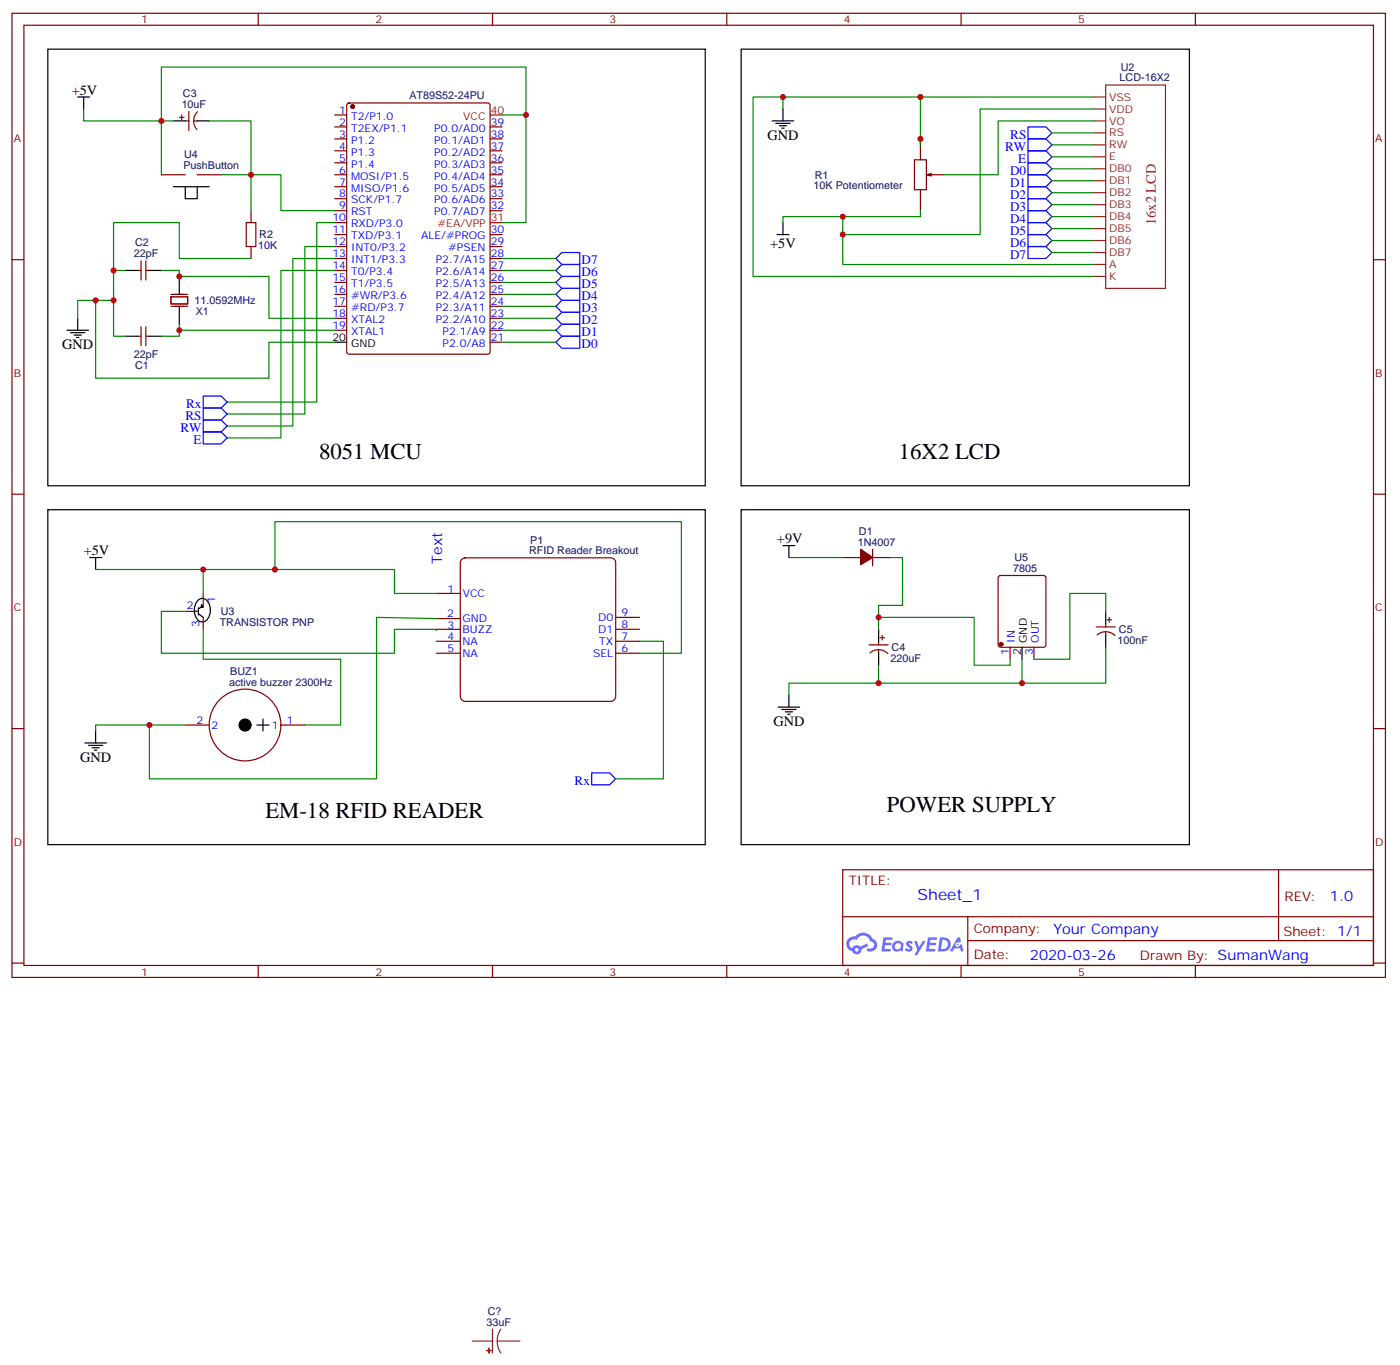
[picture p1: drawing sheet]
<svg xmlns="http://www.w3.org/2000/svg" width="413mm" height="403mm" viewBox="0 0 413 403" stroke-linecap="round" stroke-linejoin="round" font-family="sans-serif">
<path d="M14.1 14.5h194v128.8h-194zM218.7 14.5h132.3v128.8h-132.3zM14.1 150.3h194v98.8h-194zM218.7 150.3h132.3v98.8h-132.3z" fill="none" stroke="#000" stroke-width=".35"/>
<g fill="none" stroke="#870000" stroke-width=".35">
<path d="M3.5 3.9h405.4v284.4h-405.4zM7.1 7.4h398.2v277.3h-398.2zM76.2 3.9v3.5M145.3 3.9v3.5M214.5 3.9v3.5M283.6 3.9v3.5M352.8 3.9v3.5M3.5 76.6h3.6M405.3 76.6h3.6M3.5 145.7h3.6M405.3 145.7h3.6M3.5 214.9h3.6"/>
<path d="M405.3 214.9h3.6M248.7 256.5h156.6v28.2h-156.6zM377.3 256.5v20.9M248.7 270.4h156.5M285.6 277.4h119.6M285.6 270.4v14.1M3.5 284h3.6M76.2 284.7v3.6M145.3 284.7v3.6M214.5 284.7v3.6M283.6 284.7v3.6M352.8 284.7v3.6"/>
<path d="M405.3 284h3.6"/>
</g>
<g fill="#5487ff">
<path d="M267.7 277.7a1.22 1.22 0 0 1 1.7 .2l-.4 .6a.47 .47 0 0 0-.3-.4 .47 .47 0 0 0-.5 .2l.1 .2a1.14 1.14 0 0 1 .8 1.8 1.14 1.14 0 0 1-1.9 0l-.2-.2 .5-.6 .7 .5a.29 .29 0 0 0 .3-.3 .29 .29 0 0 0-.2-.3 1.04 1.04 0 0 1-.6-1.7z"/>
<path d="M260.7 276.4h2.4l.3 .2-.2 .5-1.8 .1-.1 .8h1.5l.3 .4-.3 .4h-1.6l-.2 1.1h1.7l.2 .3-.2 .3-2.6 .1z"/>
<path d="M273.8 276.4h2.4l.3 .2-.1 .5-1.8 .1-.2 .8h1.6l.3 .4-.4 .4h-1.6l-.1 1.1h1.7l.2 .3-.2 .3-2.6 .1z"/>
<path d="M282.6 276.4h.7l.3 1.3-.6 .3a.69 .69 0 0 0-1 .3 .69 .69 0 0 0 .4 .9 .69 .69 0 0 0 .9-.6l.5-.2 .6 2.2h-.8l-.2-.9h-1.8l-.5 .9h-.8z"/>
<path d="M269.8 277.5h.8l.6 1.8 1.1-1.8h.9l-2.6 4.2h-.8l.9-1.5z"/>
<path d="M277.4 276.4l-.6 4.2h1.3a2.11 2.11 0 0 0 2.5-2.1 2.11 2.11 0 0 0-2.5-2.1zM278.1 277.2a1.39 1.39 0 0 1 1.7 1.4 1.39 1.39 0 0 1-1.8 1.3h-.3z"/>
<path d="M263.7 278.1a1.54 1.54 0 0 0-.1 2.1 1.54 1.54 0 0 0 2.2 .1l.6 .3 .3-2.3-.2-.3h-.4a1.49 1.49 0 0 0-2.4 .1zM264 279.1a.94 .94 0 0 1 1.8 0 .94 .94 0 0 1-1.8 0z"/>
<path d="M250.4 276.8a2.18 2.18 0 0 0 1.1 3.7 1.44 1.44 0 0 0 1.6 .9 1.44 1.44 0 0 0 1.2-1.4l2-1-.5-.8-1.9 1a1.47 1.47 0 0 0-2.4 .4 1.39 1.39 0 0 1-.7-1.9 1.39 1.39 0 0 1 2-.5 2.12 2.12 0 0 1 2.2-1.3 2.12 2.12 0 0 1 1.9 1.7 1.14 1.14 0 0 1 1.1 1.4 1.14 1.14 0 0 1-1.7 .7 .43 .43 0 0 0-.5 .4 .43 .43 0 0 0 .4 .5 1.98 1.98 0 0 0 2.5-1.2 1.98 1.98 0 0 0-1.2-2.6 3.1 3.1 0 0 0-5.3-.6l-.9 .1zM252.3 280.1a.55 .55 0 0 1 1.1 0 .55 .55 0 0 1-1.1 0z"/>
<circle cx="282.6" cy="278.5" r=".26"/>
</g>
<g fill="none" stroke="#870000" stroke-width=".35">
<path d="M98.8 33.9h3.5M98.8 37.4h3.5M102.5 30.6l.5-.2h40.9l.7 .4v73l-.4 .6-41.2 .1-.6-.5-.1-72.9zM144.6 37.4h3.6M98.8 41h3.5M98.8 44.5h3.5M98.8 48h3.5M98.8 51.5h3.5M98.8 55.1h3.5M98.8 58.6h3.5M144.6 41h3.6M144.6 44.5h3.6"/>
<path d="M144.6 48h3.6M144.6 51.5h3.6M144.6 55.1h3.6M144.6 58.6h3.6M98.8 62.1h3.5M98.8 65.7h3.5M98.8 69.2h3.5M98.8 72.7h3.5M98.8 76.2h3.5M98.8 79.8h3.5M144.6 62.1h3.6M144.6 69.2h3.6"/>
<path d="M144.6 72.7h3.6M144.6 76.2h3.6M144.6 79.8h3.6M98.8 83.3h3.5M98.8 86.8h3.5M98.8 90.3h3.5M98.8 93.9h3.5M98.8 97.4h3.5M144.6 83.3h3.6M144.6 86.8h3.6M144.6 90.3h3.6M144.6 93.9h3.6"/>
<path d="M144.6 97.4h3.6M144.6 100.9h3.6"/>
</g>
<circle cx="104.1" cy="31.4" r=".53" fill="#870000" stroke="#870000" stroke-width=".35"/>
<path d="M52.9 81.5v5.3M52.9 90.3v5.3M98.8 100.9h3.5" fill="none" stroke="#000" stroke-width=".35"/>
<path d="M144.6 33.9h3.6M144.6 65.7h3.6" fill="none" stroke="#f00" stroke-width=".35"/>
<path d="M50.4 87.5h5v2.1h-5zM50.4 90.3h5M50.4 86.8h5" fill="none" stroke="#871200" stroke-width=".35"/>
<g fill="#8c2424" stroke="#8c2424" stroke-width=".35">
<path d="M143.6 398.3h1.4z"/>
<path d="M144.3 397.6v1.4z"/>
</g>
<g fill="none" stroke="#8c2424" stroke-width=".35">
<path d="M322.8 39.2h3.5M322.8 32.1h3.5M322.8 35.7h3.5M322.8 28.6h3.5M326.3 25.1h17.7v60h-17.7zM322.8 49.8h3.5M322.8 53.3h3.5M322.8 56.8h3.5M322.8 46.2h3.5M322.8 42.7h3.5M322.8 78h3.5M322.8 60.4h3.5"/>
<path d="M322.8 63.9h3.5M322.8 67.4h3.5M322.8 70.9h3.5M322.8 74.5h3.5M322.8 81.5h3.5M139.3 395.5h6M145.3 392v7M146.8 395.5l.2 1.9 .8 1.6M146.8 395.5h6.7M147.8 392l-.8 1.6-.2 1.9"/>
</g>
<path d="M269.9 47.1h3.5v8.9h-3.5zM271.6 41v6.1M271.6 56v6.1M273.4 51.5h5.3" fill="none" stroke="#850000" stroke-width=".35"/>
<path d="M273.4 51.5l1.4-.3v.7z" fill="#850000" stroke="#850000" stroke-width=".35"/>
<path d="M136.2 165.1l1.1-.6h43a1.41 1.41 0 0 1 1.4 1.4v39.5a1.51 1.51 0 0 1-1.4 1.5h-43a1.51 1.51 0 0 1-1.5-1.5v-39.5z" fill="#fff" stroke="#800000" stroke-width=".35"/>
<g fill="none" stroke="#870000" stroke-width=".35">
<path d="M52.9 34.6h1.4M53.6 33.9v1.4M54.7 35.7h1M55.7 32.8v5.7M57.1 35.7h1.1M58.3 33a3.8 3.8 0 0 0-.2 5.2M47.6 51.5h7.1M58.2 51.5h7.1M40.6 79.8h1M41.6 76.9v5.7M43 76.9v5.7M43 79.8h1.1"/>
<path d="M74.1 62.1v3.6M74.1 72.7v3.5M40.6 99.2h1M41.6 96.3v5.7M43 96.3v5.7M43 99.2h1.1M60 175v3.5M128.8 175h7M248.7 164.4h5.3M257.5 162v4.9M257.5 164.4h5.3M294.8 169.9l.5-.2h12.7l.6 .5 .1 20-.5 .6-12.9 .1-.7-.5v-20z"/>
<path d="M54.7 180.3h3.5M60 182.1v3.5M128.8 192.7h7M128.8 189.1h7M128.8 185.6h7M128.8 182.4h7M181.7 192.7h7M181.7 189.1h7M181.7 185.6h7M181.7 182.1h7M256.5 190.2h5.6M256.8 192.6a3.8 3.8 0 0 1 5.2 .1"/>
<path d="M259.3 189.1v1.1M259.3 191.6v1.1M259.6 188.1h1.5M260.3 187.4v1.4M298.1 190.9v3.5M305.2 190.9v3.5M323.5 184.9h5.6M323.8 187.3a3.8 3.8 0 0 1 5.2 .1M326.3 183.8v1.1M326.3 186.3v1.1M326.7 182.8h1.4M327.4 182.1v1.4"/>
<path d="M54.7 213.8h7M82.9 213.8h7.1"/>
<circle cx="72.3" cy="213.8" r="10.6"/>
</g>
<g fill="none" stroke="#000" stroke-width=".35">
<path d="M22.9 28.6h3.6M24.7 28.6v3.5M51.2 35.7h3.5M58.2 35.7h3.5M227.9 35.7h6.3M229 36.4h4.2M230 37.1h2.1M230.7 37.8h.7M231.1 32.1v3.6M51.2 55.1h10.5M54.7 55.1v3.5h3.5v-3.5M37 79.8h3.6"/>
<path d="M44.1 79.8h3.5M229.3 69.2h3.5M231.1 65.7v3.5M19.8 97.4h6.3M20.8 98.1h4.2M21.9 98.8h2.1M22.6 99.5h.7M22.9 93.9v3.5M37 99.2h3.6M44.1 99.2h3.5M26.5 164.4h3.5M28.2 164.4v3.6"/>
<path d="M58.2 177.2a2.05 2.05 0 0 1 2.2-.6 2.05 2.05 0 0 1 1.4 1.8 4 4 0 0 1-1.5 4.9 2.78 2.78 0 0 1-3-3.3 4.2 4.2 0 0 1 .9-2.8zM58.6 179.2v2.2M59.5 178.4l.5 .7h-.6l.1-.7M60 178.5l-1.4 1.1M231.1 160.9h3.5M232.8 160.9v3.5M57.5 180.3h1.1M58.6 181l1.4 1.1M259.3 185.6v3.5M259.3 192.7v3.5M301.6 190.9v3.5M326.3 180.3v3.5"/>
<path d="M326.3 187.4v3.5M25 219.1h6.4M26.1 219.8h4.2M28.2 215.6v3.5M75.8 213.8h3.6M77.6 212.1v3.5M229.7 208.5h6.3M230.7 209.2h4.2M231.8 209.9h2.1M232.5 210.6h.7M232.8 205v3.5M27.2 220.5h2.1"/>
<path d="M27.9 221.2h.7"/>
</g>
<circle cx="72.3" cy="213.8" r="1.76" fill="#000" stroke="#000" stroke-width=".35"/>
<path d="M72.7 65.7h2.8v7h-2.8z" fill="none" stroke="#a10000" stroke-width=".35"/>
<g fill="#870000" stroke="#870000" stroke-width=".35">
<path d="M254 162l3.5 2.4-3.5 2.1z"/>
<circle cx="295.5" cy="190" r=".53"/>
</g>
<g fill="none" stroke="#00f" stroke-width=".35">
<path d="M303.4 37.4h5.3l1.7 1.8-1.7 1.8h-5.3zM303.4 41h5.3l1.7 1.7-1.7 1.8h-5.3zM303.4 44.5h5.3l1.7 1.7-1.7 1.8h-5.3zM303.4 48h5.3l1.7 1.8-1.7 1.7h-5.3zM303.4 51.5h5.3l1.7 1.8-1.7 1.8h-5.3zM303.4 55.1h5.3l1.7 1.7-1.7 1.8h-5.3zM303.4 58.6h5.3l1.7 1.8-1.7 1.7h-5.3zM165.8 78h5.3v3.5h-5.3l-1.8-1.7zM165.8 74.5h5.3v3.5h-5.3l-1.8-1.8zM303.4 62.1h5.3l1.7 1.8-1.7 1.8h-5.3zM303.4 65.7h5.3l1.7 1.7-1.7 1.8h-5.3zM303.4 69.2h5.3l1.7 1.7-1.7 1.8h-5.3z"/>
<path d="M303.4 72.7h5.3l1.7 1.8-1.7 1.7h-5.3zM164 97.4l1.8-1.8h5.3v3.6h-5.3zM164 90.3l1.8-1.7h5.3v3.5h-5.3zM164 86.8l1.8-1.7h5.3v3.5h-5.3zM165.8 99.2h5.3v3.5h-5.3l-1.8-1.8zM165.8 92.1h5.3v3.5h-5.3l-1.8-1.7zM165.8 81.5h5.3v3.6h-5.3l-1.8-1.8zM60 116.8h5.3l1.7 1.8-1.7 1.7h-5.3zM60 120.3h5.3l1.7 1.8-1.7 1.8h-5.3zM60 123.9h5.3l1.7 1.7-1.7 1.8h-5.3zM60 127.4h5.3l1.7 1.8-1.7 1.7h-5.3zM174.6 227.9h5.3l1.8 1.8-1.8 1.8h-5.3z"/>
</g>
<g fill="none" stroke="#008700" stroke-width=".35">
<path d="M24.7 32.1v3.6h26.5M61.7 35.7h12.4v15.8h-8.8M148.2 33.9h7M231.1 28.6h-8.9v52.9h100.6M271.6 28.6v14.1M310.4 39.2h12.4M322.8 28.6h-91.7v3.5M322.8 32.1h-33.5v37.1h-40.6v-5.3M322.8 35.7h-28.2v15.8h-15.9M47.6 51.5v-31.7h107.6v45.9h-7M310.4 42.7h12.4M310.4 46.2h12.4"/>
<path d="M310.4 49.8h12.4M310.4 53.3h12.4M310.4 56.8h12.4M37 79.8h-3.5v19.4h3.5M47.6 79.8h5.3v1.7h26.5v12.4h19.4M74.1 76.2h-21.2v-10.5h-19.4v14.1M74.1 62.1v-10.6h8.8v10.6h15.9M98.8 65.7h-5.3v52.9h-26.5M98.8 72.7h-8.8v49.4h-23M98.8 76.2h-12.4v49.4h-19.4M98.8 79.8h-15.9v49.4h-15.9M148.2 76.2h15.8"/>
<path d="M148.2 79.8h15.8M248.7 69.2v8.8h74.1M271.6 62.1v1.8h-40.5v1.8M310.4 60.4h12.4M310.4 63.9h12.4M310.4 67.4h12.4M310.4 70.9h12.4M310.4 74.5h12.4M28.2 88.6v22.9h51.2v-10.6h19.4M33.5 88.6h-10.6v5.3M52.9 95.6v3.6h-5.3M52.9 97.4h45.9"/>
<path d="M148.2 97.4h15.8M148.2 83.3h15.8M148.2 86.8h15.8M148.2 90.3h15.8M148.2 93.9h15.8M148.2 100.9h15.8M28.2 168h31.8v7M60 168h56.4v7h12.4M81.1 168v-14.2h120v38.9h-12.4M232.8 164.4h15.9M262.8 164.4h3.5v14.1h-7v7.1M54.7 180.3h-7.1v12.4h68.8v-7.1h12.4v.3"/>
<path d="M60 185.6v8.8h40.5v19.4h-10.5M128.8 182.4l-17.7-.3v47.6h-67v-15.9M188.7 189.1h7.1v40.6h-14.1M259.3 182.1h28.2v14.1h10.6v-1.8M259.3 196.2v5.3M301.6 194.4v7.1h-68.8v3.5M326.3 190.9v10.6h-24.7M326.3 180.3v-5.3h-10.6v19.4h-10.5M54.7 213.8h-26.5v1.8"/>
</g>
<g fill="#c00">
<circle cx="28.2" cy="88.6" r=".88"/>
<circle cx="52.9" cy="97.4" r=".88"/>
<circle cx="33.5" cy="88.6" r=".88"/>
<circle cx="52.9" cy="81.5" r=".88"/>
<circle cx="33.5" cy="79.8" r=".88"/>
<circle cx="47.6" cy="35.7" r=".88"/>
<circle cx="74.1" cy="51.5" r=".88"/>
<circle cx="155.2" cy="33.9" r=".88"/>
<circle cx="271.6" cy="28.6" r=".88"/>
<circle cx="271.6" cy="41" r=".88"/>
<circle cx="248.7" cy="63.9" r=".88"/>
<circle cx="248.7" cy="69.2" r=".88"/>
<circle cx="231.1" cy="28.6" r=".88"/>
<circle cx="60" cy="168" r=".88"/>
<circle cx="44.1" cy="213.8" r=".88"/>
<circle cx="81.1" cy="168" r=".88"/>
<circle cx="259.3" cy="201.5" r=".88"/>
<circle cx="259.3" cy="182.1" r=".88"/>
<circle cx="301.6" cy="201.5" r=".88"/>
</g>
<g font-size="6.7">
<text x="94.2" y="135.3">8051 MCU</text>
<text x="265.3" y="135.3">16X2 LCD</text>
<text x="261.8" y="239.4">POWER SUPPLY</text>
<text x="78.3" y="241.2">EM-18 RFID READER</text>
</g>
<text font-size="4.6" fill="#00f" x="270.8" y="265.5">Sheet_1</text>
<g font-size="4.2">
<text x="21.2" y="27.9">+5V</text>
<text x="226.5" y="41.3">GND</text>
<text x="227.3" y="73.2">+5V</text>
<text x="18.3" y="103">GND</text>
<text x="229.3" y="160.2">+9V</text>
<text x="24.7" y="163.7">+5V</text>
<text x="228.2" y="214.2">GND</text>
<text x="23.6" y="224.8">GND</text>
</g>
<text font-size="4.2" fill="#8d2323" x="341.1" y="66.4" transform="rotate(-90 341.1 66.4)">16x2 LCD</text>
<g font-size="4.2" fill="#00f">
<text x="130.5" y="166.2" transform="rotate(-90 130.5 166.2)">Text</text>
<text x="392.5" y="265.8">1.0</text>
<text x="310.9" y="275.3">Your Company</text>
<text x="304" y="283.1">2020-03-26</text>
</g>
<g font-size="3.9" fill="#00f">
<text x="298.2" y="41">RS</text>
<text x="296.7" y="44.5">RW</text>
<text x="298.1" y="51.5">D0</text>
<text x="300.5" y="48">E</text>
<text x="298.1" y="55.1">D1</text>
<text x="298.1" y="58.6">D2</text>
<text x="298.1" y="62.1">D3</text>
<text x="298.1" y="65.7">D4</text>
<text x="298.1" y="69.2">D5</text>
<text x="171.6" y="78">D7</text>
<text x="298.1" y="72.7">D6</text>
<text x="298.1" y="76.2">D7</text>
<text x="171.6" y="81.5">D6</text>
<text x="171.6" y="88.6">D4</text>
<text x="171.6" y="85.1">D5</text>
<text x="171.6" y="95.6">D2</text>
<text x="171.6" y="92.1">D3</text>
<text x="171.6" y="99.2">D1</text>
<text x="171.6" y="102.7">D0</text>
<text x="54.7" y="123.9">RS</text>
<text x="54.9" y="120.3">Rx</text>
<text x="53.2" y="127.4">RW</text>
<text x="57.1" y="130.9">E</text>
<text x="169.6" y="231.5">Rx</text>
</g>
<g font-size="3.9" fill="#800">
<text x="250.5" y="261.1">TITLE:</text>
<text x="379.1" y="265.8">REV:</text>
<text x="287.4" y="275.3">Company:</text>
<text x="378.7" y="275.9">Sheet: 1/1</text>
<text x="287.4" y="283">Date:</text>
<text x="336.4" y="283.1">Drawn By: SumanWang</text>
</g>
<g font-size="3.2" fill="#800">
<text x="41.6" y="6.9">1</text>
<text x="110.8" y="6.9">2</text>
<text x="179.9" y="6.9">3</text>
<text x="249.1" y="6.9">4</text>
<text x="318.2" y="6.9">5</text>
<text x="4.1" y="42">A</text>
<text x="405.9" y="42">A</text>
<text x="4.1" y="111.2">B</text>
<text x="405.9" y="111.2">B</text>
<text x="4.1" y="180.3">C</text>
<text x="405.9" y="180.3">C</text>
<text x="4.1" y="249.4">D</text>
<text x="405.9" y="249.4">D</text>
<text x="41.6" y="287.7">1</text>
<text x="110.8" y="287.7">2</text>
<text x="179.9" y="287.7">3</text>
<text x="249.1" y="287.7">4</text>
<text x="318.2" y="287.7">5</text>
</g>
<g font-size="3.2" fill="#000080">
<text x="330.8" y="20.9">U2</text>
<text x="54" y="28.6">C3</text>
<text x="120.8" y="29.1">AT89S52-24PU</text>
<text x="330.4" y="24">LCD-16X2</text>
<text x="53.6" y="31.8">10uF</text>
<text x="54.4" y="46.6">U4</text>
<text x="54.1" y="49.8">PushButton</text>
<text x="240.4" y="52.7">R1</text>
<text x="240.1" y="55.8">10K Potentiometer</text>
<text x="76.5" y="70.3">R2</text>
<text x="39.5" y="75.9">22pF</text>
<text x="39.9" y="72.7">C2</text>
<text x="76.2" y="73.4">10K</text>
<text x="57.4" y="89.7">11.0592MHz</text>
<text x="57.8" y="92.9">X1</text>
<text x="39.5" y="105.5">22pF</text>
<text x="39.9" y="108.7">C1</text>
<text x="156.5" y="160.3">P1</text>
<text x="253.2" y="160.9">1N4007</text>
<text x="253.5" y="157.8">D1</text>
<text x="156.2" y="163.5">RFID Reader Breakout</text>
<text x="299.4" y="165.5">U5</text>
<text x="299" y="168.7">7805</text>
<text x="64.9" y="184.6">TRANSISTOR PNP</text>
<text x="65.2" y="181.4">U3</text>
<text x="329.8" y="190">100nF</text>
<text x="330.2" y="186.7">C5</text>
<text x="262.8" y="195.1">220uF</text>
<text x="263.1" y="192">C4</text>
<text x="67.6" y="202.2">active buzzer 2300Hz</text>
<text x="68" y="199.1">BUZ1</text>
<text x="144" y="387.7">C?</text>
<text x="143.6" y="390.9">33uF</text>
</g>
<g font-size="3.2" fill="#8d2323">
<text x="327.4" y="29.7">VSS</text>
<text x="327.4" y="33.2">VDD</text>
<text x="327.4" y="40.3">RS</text>
<text x="327.4" y="36.7">VO</text>
<text x="327.4" y="47.3">E</text>
<text x="327.4" y="43.8">RW</text>
<text x="327.4" y="50.8">DB0</text>
<text x="327.4" y="54.4">DB1</text>
<text x="327.4" y="57.9">DB2</text>
<text x="327.4" y="61.4">DB3</text>
<text x="327.4" y="64.9">DB4</text>
<text x="327.4" y="68.5">DB5</text>
<text x="327.4" y="72">DB6</text>
<text x="327.4" y="75.5">DB7</text>
<text x="327.4" y="79.1">A</text>
<text x="327.4" y="82.6">K</text>
</g>
<g font-size="3.2" fill="#00f">
<text x="100.1" y="33.5">1</text>
<text x="103.6" y="35.3">T2/P1.0</text>
<text x="100.1" y="37.1">2</text>
<text x="100.1" y="40.6">3</text>
<text x="103.6" y="38.8">T2EX/P1.1</text>
<text x="128.2" y="38.8">P0.0/AD0</text>
<text x="144.8" y="40.6">38</text>
<text x="144.8" y="37.1">39</text>
<text x="100.1" y="44.1">4</text>
<text x="100.1" y="47.7">5</text>
<text x="103.6" y="42.4">P1.2</text>
<text x="103.6" y="45.9">P1.3</text>
<text x="128.2" y="45.9">P0.2/AD2</text>
<text x="128.2" y="42.4">P0.1/AD1</text>
<text x="144.8" y="47.7">36</text>
<text x="144.8" y="44.1">37</text>
<text x="100.1" y="51.2">6</text>
<text x="103.6" y="49.4">P1.4</text>
<text x="103.6" y="53">MOSI/P1.5</text>
<text x="128.2" y="53">P0.4/AD4</text>
<text x="128.2" y="49.4">P0.3/AD3</text>
<text x="144.8" y="51.2">35</text>
<text x="100.1" y="54.7">7</text>
<text x="100.1" y="58.2">8</text>
<text x="103.6" y="56.5">MISO/P1.6</text>
<text x="128.2" y="56.5">P0.5/AD5</text>
<text x="144.8" y="58.2">33</text>
<text x="144.8" y="54.7">34</text>
<text x="98.1" y="65.3">10</text>
<text x="100.1" y="61.8">9</text>
<text x="103.6" y="60">SCK/P1.7</text>
<text x="103.6" y="63.5">RST</text>
<text x="128.2" y="63.5">P0.7/AD7</text>
<text x="128.2" y="60">P0.6/AD6</text>
<text x="144.8" y="61.8">32</text>
<text x="98.1" y="68.8">11</text>
<text x="103.6" y="67.1">RXD/P3.0</text>
<text x="103.6" y="70.6">TXD/P3.1</text>
<text x="124.3" y="70.6">ALE/#PROG</text>
<text x="144.8" y="68.8">30</text>
<text x="98.1" y="72.4">12</text>
<text x="98.1" y="75.9">13</text>
<text x="103.6" y="74.1">INT0/P3.2</text>
<text x="103.6" y="77.6">INT1/P3.3</text>
<text x="128.6" y="77.6">P2.7/A15</text>
<text x="132.3" y="74.1">#PSEN</text>
<text x="144.8" y="75.9">28</text>
<text x="144.8" y="72.4">29</text>
<text x="98.1" y="79.4">14</text>
<text x="98.1" y="82.9">15</text>
<text x="103.6" y="81.2">T0/P3.4</text>
<text x="128.6" y="81.2">P2.6/A14</text>
<text x="144.8" y="82.9">26</text>
<text x="144.8" y="79.4">27</text>
<text x="98.1" y="86.5">16</text>
<text x="98.1" y="90">17</text>
<text x="103.6" y="84.7">T1/P3.5</text>
<text x="103.6" y="88.2">#WR/P3.6</text>
<text x="128.6" y="88.2">P2.4/A12</text>
<text x="128.6" y="84.7">P2.5/A13</text>
<text x="144.8" y="90">24</text>
<text x="144.8" y="86.5">25</text>
<text x="98.1" y="93.5">18</text>
<text x="103.6" y="91.8">#RD/P3.7</text>
<text x="103.6" y="95.3">XTAL2</text>
<text x="128.6" y="95.3">P2.2/A10</text>
<text x="128.6" y="91.8">P2.3/A11</text>
<text x="144.8" y="93.5">23</text>
<text x="98.1" y="97">19</text>
<text x="103.6" y="98.8">XTAL1</text>
<text x="130.6" y="98.8">P2.1/A9</text>
<text x="144.8" y="100.6">21</text>
<text x="144.8" y="97">22</text>
<text x="130.6" y="102.3">P2.0/A8</text>
<text x="55.1" y="179.6">2</text>
<text x="63.5" y="177.8" transform="rotate(-90 63.5 177.8)">1</text>
<text x="132.1" y="174.7">1</text>
<text x="136.5" y="176.2">VCC</text>
<text x="58.9" y="184.8" transform="rotate(-90 58.9 184.8)">3</text>
<text x="132" y="181.9">2</text>
<text x="132.1" y="185.4">3</text>
<text x="136.5" y="183.4">GND</text>
<text x="176.5" y="183.2">D0</text>
<text x="183.5" y="181.8">9</text>
<text x="183.5" y="185.3">8</text>
<text x="132" y="188.8">4</text>
<text x="136.5" y="190.2">NA</text>
<text x="136.5" y="186.7">BUZZ</text>
<text x="176.5" y="186.7">D1</text>
<text x="176.9" y="190.3">TX</text>
<text x="183.5" y="188.9">7</text>
<text x="299.5" y="189.6" transform="rotate(-90 299.5 189.6)">IN</text>
<text x="306.6" y="189.6" transform="rotate(-90 306.6 189.6)">OUT</text>
<text x="132" y="192.3">5</text>
<text x="136.5" y="193.7">NA</text>
<text x="175.1" y="193.8">SEL</text>
<text x="183.4" y="192.3">6</text>
<text x="297.7" y="193.1" transform="rotate(-90 297.7 193.1)">1</text>
<text x="304.8" y="193.1" transform="rotate(-90 304.8 193.1)">3</text>
<text x="58" y="213.5">2</text>
<text x="62.4" y="214.9">2</text>
<text x="80.2" y="214.9">1</text>
<text x="84.7" y="213.5">1</text>
</g>
<g font-size="3.2" fill="#f00">
<text x="136.7" y="35.3">VCC</text>
<text x="144.8" y="33.5">40</text>
<text x="144.8" y="65.3">31</text>
<text x="129.1" y="67.1">#EA/VPP</text>
</g>
<g font-size="3.2">
<text x="98.1" y="100.6">20</text>
<text x="103.6" y="102.3">GND</text>
<text x="303" y="189.6" transform="rotate(-90 303 189.6)">GND</text>
<text x="301.3" y="193.1" transform="rotate(-90 301.3 193.1)">2</text>
</g>
</svg>
